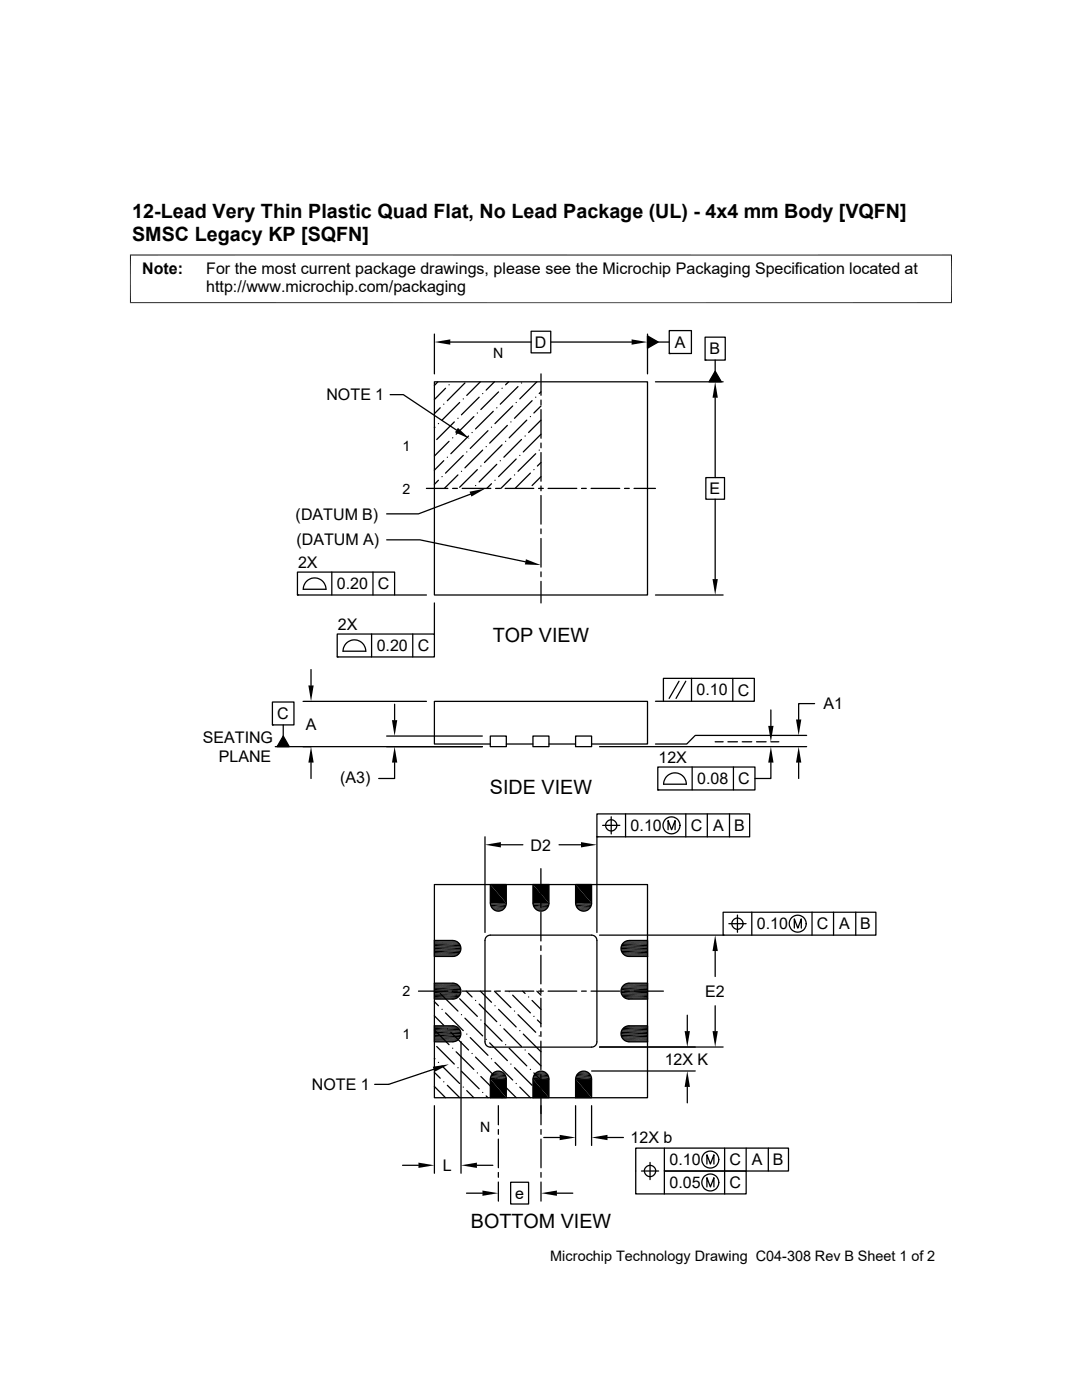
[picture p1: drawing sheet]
<svg xmlns="http://www.w3.org/2000/svg" width="216mm" height="279mm" viewBox="0 0 216 279" stroke-linecap="round" stroke-linejoin="round" font-family="sans-serif">
<g fill="none" stroke="#000" stroke-width=".25">
<path d="M77.9 78.8h2.6l10.6 7M86.7 76.2h42.5v42.5h-42.5zM86.7 66.7v7.9M87.4 76.2l-.7 .7M88.9 77.5l-2.2 2.2M89.6 76.8h.1M89.9 68.3h16.1M92.4 79.6h.1M92.8 76.4l-3.5 3.6M95.6 79.3l-3.5 3.5M95.8 76.2l-2.7 2.7M96.3 78.5h.1"/>
<path d="M98.7 76.2l-1.7 1.7M99.5 78.2l-3.6 3.5M100.2 77.5h.1M101.5 76.2l-.6 .6M103.4 77.2l-3.6 3.5M104.1 76.4h.1M106 66.1h3.9v4.3h-3.9zM106.2 80l-3.5 3.5M106.9 79.3h.1M107.1 76.2l-3.4 3.4M107.9 74.6v4.3M107.9 79.8v1"/>
<path d="M108 78.2l-.4 .3M109.9 68.3h16.1M129.2 67l2.1 1.3-2.1 1.2zM129.2 66.7v7.9M130.8 76.2h13.5M131.3 68.3h2.2M133.5 66h4.5v4.5h-4.5zM133.5 70.5h.1M140.7 67.3h4v4.6h-4zM140.7 71.9h.1M142.7 74.1l1.2 2.1h-2.4zM142.7 71.9v2.2"/>
<path d="M142.7 79.4v15.9M85.1 97.5h4.3M86.8 85.3l-.1 .1M87.5 84.5h.1M87.5 95.8l-.8 .9M87.8 81.4l-1.1 1.1M88.2 95.1h.1M88.5 80.7h.1M88.5 91.9l-1.8 1.9M89.3 91.2h.1M89.6 88.1l-2.9 2.9M90.3 87.4h.1"/>
<path d="M90.3 97.5h1M90.7 84.2l-3.6 3.5M91.4 83.5h.1M91.4 94.8l-2.7 2.7M91.7 80.3l-3.5 3.5M92.1 94.1h.1M92.2 97.5h5.7M92.4 90.9l-3.5 3.5M93.1 90.2h.1M93.5 87l-3.5 3.6M93.9 98.6l-10.4 4h-6.3M94.2 86.3h.1"/>
<path d="M94.6 83.1l-3.6 3.6M94.9 96.9h.1M95.2 82.4h.1M95.3 93.7l-3.6 3.5M95.9 93h.1M96.3 89.8l-3.5 3.6M97 89.1h.1M97.4 86l-3.6 3.5M98.1 85.3h.1M98.1 96.5l-1 1M98.4 82.1l-3.5 3.5M98.8 95.8h.1"/>
<path d="M98.9 97.5h.9M99.1 81.4h.1M99.1 92.7l-3.5 3.5M99.8 91.9h.1M100.2 88.8l-3.5 3.5M100.8 97.5h5.7M100.9 88.1h.1M101.2 84.9l-3.5 3.5M101.9 84.2h.1M101.9 95.5l-2 2M102.3 81l-3.5 3.5M102.7 94.8h.1"/>
<path d="M103 80.3h.1M103 91.6l-3.5 3.5M103.7 90.9h.1M104.1 87.7l-3.6 3.5M104.8 87h.1M105.1 83.8l-3.5 3.6M105.8 83.1h.1M105.8 94.4l-3 3.1M106.5 93.7h.1M106.9 90.6l-3.5 3.5M107.5 97.5h.9M107.6 89.8h.1"/>
<path d="M107.9 81.7v5.8M107.9 88.4v1M107.9 90.3v5.7M107.9 97v.9M107.9 98.9v5.7M108 81l-1.5 1.4M108 83.8l-2.5 2.5M108 86.7l-3.6 3.5M108 92.3l-.8 .7M108 95.1l-1.8 1.8M109.4 97.5h5.7M116 97.5h1"/>
<path d="M117.9 97.5h5.8M124.6 97.5h1M126.5 97.5h4.3M140.8 95.3h3.8v4.3h-3.8zM142.7 99.6v16M59.4 114.2h19.3v4.5h-19.3zM59.4 118.7h.1M61.3 115.9a2.27 2.27 0 0 1 2.4-.3 2.27 2.27 0 0 1 1.3 2h-4.5l.2-.9zM66.2 114.2v4.5M74.4 114.2v4.5M77.2 107.7h6.6l21 4.4M78.7 118.7h6.4"/>
<path d="M107.9 105.6v.9M107.9 107.5v5.7M107.9 114.1v1M107.9 116v4.3M130.8 118.7h13.5M60.5 140h24.6M62.1 133.6v3.2M67.3 126.5h19.4v4.6h-19.4zM67.3 131.1h.1M69.2 128.2a2.27 2.27 0 0 1 2.5-.3 2.27 2.27 0 0 1 1.3 2.1h-4.5l.2-1zM74.1 126.5v4.6M82.4 126.5v4.6"/>
<path d="M86.7 120.3v6.2M130.8 140h1.6M132.4 135.4h18.1v4.6h-18.1zM135.5 136l-2 3.4M136.8 136l-1.9 3.4M138 135.4v4.6M146.2 135.4v4.6M54.4 140.1h4.3v4.6h-4.3zM54.4 144.7h.1M56.5 144.7v2.2M56.5 146.9l1.2 2.1h-2.4zM62.1 152.2v3.2"/>
<path d="M77.2 146.9h19M78.7 152.2v3.2h-3.1M78.7 140.5v3.2M96.2 149h-41.3M97.8 148.5h-11.1v-8.5h42.5v8.5h-11.2M97.8 146.9h3.2v2.1h-3.2zM101 148.5h5.3M106.3 146.9h3.2v2.1h-3.2zM109.5 148.5h5.4M114.9 146.9h3.1v2.1h-3.1zM119.6 149h41.4M131.3 153.1h19.3v4.5h-19.3z"/>
<path d="M131.3 157.6h.1M132.4 156.5h4.6M132.4 156.5a2.26 2.26 0 0 1 2.3-2.3 2.26 2.26 0 0 1 2.2 2.3M138.1 153.1v4.5M142.7 148h1.6M145.2 148h2M146.3 153.1v4.5M148.1 148h1.9M151 148h1.9M153.8 152.2v3.2h-3.2M153.8 141.7v3.2M153.8 148h1.6"/>
<path d="M159.4 152.2v3.2M161 146.8h-22.3l-1.7 1.7h-6.2M162.5 140.4h-3.1v3.2M86.7 176.5h42.5v42.6h-42.5zM96.8 167v19.1M99.9 168.6h4.4M106.3 176.5h3.2v3.8a1.6 1.6 0 0 1-1.6 1.5 1.6 1.6 0 0 1-1.6-1.5zM107.9 173.4v5.8M111.5 168.6h4.4M119.1 162.4h30.5v4.6h-30.5zM119.1 167h.1M119.1 167v19.1"/>
<path d="M120.2 164.7h3.5M122 163v3.4M124.8 162.4v4.6M133.3 165.6v-1.8l.7 1.8 .7-1.8v1.8M136.8 162.4v4.6M141.1 162.4v4.6M145.6 162.4v4.6M83.5 197.8h5.9M86.7 196.2h3.7a1.59 1.59 0 0 1 1.6 1.6 1.59 1.59 0 0 1-1.6 1.6h-3.7zM86.7 188.4h5.1M86.7 190.1h5.1M86.7 199.9l.8 .8"/>
<path d="M87.8 198.3l3.6 3.5M90.2 197.8l.1 .1M90.3 197.8h1M90.4 187.7h-3.7v3.2h3.7a1.59 1.59 0 0 0 1.6-1.6 1.59 1.59 0 0 0-1.6-1.6M91 198.6h.1M91.7 199.3l3.6 3.5M92.2 197.8h5.7M93 197.8l1.2 1.2M94.9 199.7h.1M95.8 197.8l2.3 2.2M97.2 186.8l.6-.2h20.2l.6 .2 .3 .3 .2 .6v20.2l-.2 .6-.3 .3-.6 .2h-20.2l-.6-.2-.3-.3-.1-.6v-20.2l.1-.6zM97.9 180.3a1.59 1.59 0 0 0 1.5 1.5 1.59 1.59 0 0 0 1.6-1.5v-3.8h-3.2v3.8"/>
<path d="M97.9 181h3M98.7 197.8l3.2 3.3M98.9 197.8h.9M100.8 197.8h5.7M101.6 197.9h.1M102.3 198.6l3.5 3.5M104.3 197.8l.5 .5M105.5 199h.1M106.2 199.7l1.8 1.7M106.4 181h3M107.1 197.8l.9 .8M107.5 197.8h.9"/>
<path d="M107.9 180.2v.9M107.9 182.1v5.7M107.9 188.7v1M107.9 190.6v5.8M107.9 197.3v1M107.9 199.2v5.7M109.4 197.8h5.7M114.9 180.3a1.59 1.59 0 0 0 1.6 1.5 1.59 1.59 0 0 0 1.5-1.5v-3.8h-3.1v3.8M115 181h2.9M116 197.8h1M117.9 197.8h5.8M119.6 186.6h24.7"/>
<path d="M124.1 188.4h5.1M124.1 190.1h5.1M124.3 196.8l.9-.6h4v3.2h-3.7a1.58 1.58 0 0 1-1.4-.9 1.58 1.58 0 0 1 .2-1.7zM124.6 197.8h1M125.5 187.7h3.7v3.2h-3.7a1.59 1.59 0 0 1-1.6-1.6 1.59 1.59 0 0 1 1.6-1.6M126.5 197.8h5.9M142.7 189.8v5.1M144.3 182.1h30.5v4.5h-30.5zM144.3 186.6h.1M145.4 184.3h3.5M147.2 182.6v3.5M150 182.1v4.5"/>
<path d="M158.5 185.2v-1.8l.7 1.8 .7-1.8v1.8M162 182.1v4.5M166.3 182.1v4.5M170.8 182.1v4.5M86.5 213.4l-8.9 3h-2.8M86.7 204.7h3.7a1.6 1.6 0 0 1 1.6 1.6 1.6 1.6 0 0 1-1.6 1.6h-3.7zM86.7 205.5h5.1M86.7 207.2h5.1M86.7 202.7l1.8 1.9M86.7 205.5l2.9 3M86.7 216.8l2.2 2.3M86.7 211.2l.1 .1"/>
<path d="M86.7 214l1.1 1.2M87.1 208.9l3.6 3.5M87.5 212h.1M88.2 201.4h.1M88.2 212.7l3.5 3.5M88.5 215.9h.1M88.9 202.1l3.5 3.6M89.3 205.3h.1M89.3 216.6l2.4 2.5M90 206l3.5 3.6M90.3 209.2h.1M91 209.9l3.6 3.5"/>
<path d="M91.4 213.1h.1M92 207.9v26.2M92.1 202.5h.1M92.1 213.8l3.5 3.5M92.4 217h.1M92.8 203.2l3.5 3.5M93.1 206.4h.1M93.1 217.7l1.5 1.4M93.8 207.1l3.6 3.5M94.2 210.2h.1M94.9 211l3.5 3.5M95.3 214.1h.1"/>
<path d="M95.6 200.4l3.5 3.5M95.9 203.6h.1M95.9 214.8l3.6 3.6M96.3 218h.1M96.7 204.3l3.5 3.5M97 207.4h.1M97 218.7l.4 .4M97.7 208.1l3.5 3.6M97.8 215.3v3.8h3.2v-3.8a1.59 1.59 0 0 0-1.6-1.5 1.59 1.59 0 0 0-1.5 1.5M97.9 214.7h3M98.1 211.3h.1M98.8 200.7h.1"/>
<path d="M98.8 212l3.5 3.5M99.1 215.2h.1M99.5 201.4l3.5 3.6M99.8 204.6h.1M99.8 215.9l3.2 3.2M100.2 219.1h.1M100.5 205.3l3.6 3.6M100.9 208.5h.1M101.6 209.2l3.5 3.5M101.9 212.4h.1M102.7 201.8h.1M102.7 213.1l3.5 3.5"/>
<path d="M103 216.2h.1M103.4 202.5l3.5 3.5M103.7 205.7h.1M103.7 217l2.1 2.1M104.4 206.4l3.6 3.5M104.8 209.6h.1M105.5 210.2l2.5 2.5M105.8 213.4h.1M106.4 214.7h3M106.5 202.8h.1M106.5 214.1l1.5 1.4M106.7 214.3a1.58 1.58 0 0 1 1.8-.4 1.58 1.58 0 0 1 1 1.4v3.8h-3.2l.1-4z"/>
<path d="M106.9 217.3h.1M107.2 203.6l.8 .7M107.6 206.7h.1M107.6 218l.4 .4M107.9 216.4v5.8M107.9 205.9v.9M107.9 207.8v5.7M107.9 214.5v.9M114.9 215.3v3.8h3.1v-3.8a1.59 1.59 0 0 0-1.5-1.5 1.59 1.59 0 0 0-1.6 1.5M115 214.7h2.9M118 213.7h20.7M119.6 209h24.7"/>
<path d="M124.1 205.5h5.1M124.1 207.2h5.1M124.3 205.3l.9-.6h4v3.2h-3.7a1.58 1.58 0 0 1-1.4-.9 1.58 1.58 0 0 1 .2-1.7zM137.1 202.6v3.2M137.1 216.9v3.2M142.7 200.7v5.1M80.3 232.6h3.2M86.7 220.7v13.4M93.1 238.1h3.2M95.2 232.6h3.1M99.4 220.7v3.8M99.4 225.4v1"/>
<path d="M99.4 227.3v5.7M99.4 234v.9M99.4 235.9v3.8M101.9 235.9h3.6v4.4h-3.6zM107.9 220.7v3.8M107.9 225.4v1M107.9 227.3v5.7M107.9 234v.9M107.9 235.9v3.8M108.5 227h3.2M111.1 238.1h3.2M114.9 220.7v7.9"/>
<path d="M118 220.7v7.9M121.2 227h3.2M128 233.7h3.4M128.6 233.7a1.14 1.14 0 0 1 1.5-1.1 1.14 1.14 0 0 1 .4 1.8 1.14 1.14 0 0 1-1.8-.3l-.1-.4M129.7 232v3.4M132.6 229.1v4.6h16.3v4.6h-22v-9.2h30.4v4.6h-24.7v4.6M141.1 232.3v-1.8l.7 1.8 .7-1.8v1.8M141.1 236.9v-1.9l.7 1.9 .7-1.9v1.9M144.6 229.1v9.2M148.9 229.1v4.6M153.3 229.1v4.6"/>
<circle cx="122" cy="164.7" r="1.12"/>
<circle cx="134" cy="164.7" r="1.69"/>
<circle cx="147.2" cy="184.3" r="1.12"/>
<circle cx="159.2" cy="184.3" r="1.69"/>
<circle cx="141.7" cy="236" r="1.69"/>
<circle cx="141.7" cy="231.4" r="1.69"/>
</g>
<g fill="#000">
<path d="M86.7 68.3l3.2-.6v1.1zM126 67.7l3.2 .6-3.2 .5zM129.2 67l2.1 1.3-2.1 1.2zM142.7 76.2l.5 3.2h-1zM142.7 74.1l1.2 2.1h-2.4zM91.4 85.4l2.3 2.2-2.9-1.3zM93.7 98.1l3.2-.6-2.8 1.6zM104.9 111.6l3 1.2-3.2-.2zM142.2 115.6h1l-.5 3.1zM61.5 136.8h1.1l-.5 3.2zM56.5 146.9l1.2 2.1h-2.4zM62.1 149l.5 3.2h-1.1z"/>
<path d="M78.2 143.7h1.1l-.6 3.2zM78.7 149l.6 3.2h-1.1zM153.3 144.9h1l-.5 3.1zM153.8 149l.5 3.2h-1zM159.4 149l.5 3.2h-1.1zM158.8 143.6h1.1l-.5 3.2zM97.8 176.5l3.2 3.8h-3.2zM97.8 176.5h3.2v3.8zM96.8 168.6l3.1-.5v1zM106.3 176.5l3.2 3.8h-3.2zM106.3 176.5h3.2v3.8zM114.9 176.5l3.1 3.8h-3.1z"/>
<path d="M114.9 176.5h3.1v3.8zM115.9 168.1l3.2 .5-3.2 .5zM98.5 181.5l1.6 .2h-1.4zM98.5 181.5h1.9l-.3 .2zM98.7 181.7l1.2 .1zM98.7 181.7h1.4l-.2 .1zM99 181.8h.6zM99 181.8h.9zM107 181.5l1.6 .2h-1.4zM107 181.5h1.9l-.3 .2zM107.2 181.7l1.2 .1zM107.2 181.7h1.4l-.2 .1z"/>
<path d="M107.5 181.8h.6zM107.5 181.8h.9zM115.5 181.5l1.7 .2h-1.5zM115.5 181.5h1.9l-.2 .2zM115.7 181.7l1.2 .1zM115.7 181.7h1.5l-.3 .1zM116 181.8h.6zM116 181.8h.9zM142.7 186.6l.5 3.2h-1zM86.4 212.9l3.2-.5-2.9 1.5zM97.8 215.3l3.2 3.8h-3.2zM97.8 215.3h3.2v3.8z"/>
<path d="M98.5 214.1l.2-.2 1.7 .2zM98.7 213.9h1.4l.3 .2zM98.7 213.9l.3-.1 1.1 .1zM99 213.8l1.1 .1zM99 213.8h.9zM99.3 213.8h.6zM106.3 215.3l3.2 3.8h-3.2zM106.3 215.3h3.2v3.8zM107 214.1l.2-.2 1.7 .2zM107.2 213.9h1.4l.3 .2zM107.2 213.9l.3-.1 1.1 .1zM107.5 213.8l1.1 .1z"/>
<path d="M107.5 213.8h.9zM107.8 213.8h.6zM114.9 215.3l3.1 3.8h-3.1zM114.9 215.3h3.1v3.8zM115.5 214.1l.2-.2 1.7 .2zM115.7 213.9h1.5l.2 .2zM115.7 213.9l.3-.1 1.2 .1zM116 213.8l1.2 .1zM116 213.8h.9zM116.3 213.8h.6zM136.6 205.8h1.1l-.6 3.2zM137.1 213.7l.6 3.2h-1.1z"/>
<path d="M142.2 205.8h1l-.5 3.2zM83.5 232l3.2 .6-3.2 .5zM92 232.6l3.2-.6v1.1zM96.3 237.6l3.1 .5-3.1 .6zM107.9 238.1l3.2-.5v1.1zM111.7 226.5l3.2 .5-3.2 .5zM118 227l3.2-.5v1z"/>
</g>
<path d="M86.7 188.2h5M98.3 181.4h2.3M106.8 181.4h2.3M115.3 181.4h2.3M124.2 188.2h5M86.7 207.4h5M98.3 214.2h2.3M106.8 214.2h2.3M115.3 214.2h2.3M124.2 207.4h5" fill="none" stroke="#000" stroke-width=".21"/>
<g fill="none" stroke="#000" stroke-width=".23">
<path d="M86.7 196.7h5M86.7 197h5.1M86.7 198.6h5.1M86.7 198.9h5M86.7 190.4h5M98.1 181.2h2.7M106.6 181.2h2.7M115.1 181.2h2.7M124.1 197h5.1M124.1 198.6h5.1M124.2 198.9h5M124.2 190.4h5"/>
<path d="M124.2 196.7h5M86.7 205.2h5M98.1 214.4h2.7M106.6 214.4h2.7M115.1 214.4h2.7M124.2 205.2h5"/>
</g>
<g fill="none" stroke="#000" stroke-width=".3">
<path d="M86.7 197.5h5.3M86.7 197.8h5.3M86.7 198.1h5.3M86.7 189h5.3M86.7 189.3h5.3M97.9 180.7h3.1M106.4 180.7h3.1M114.9 180.7h3.1M123.9 197.5h5.3M123.9 189h5.3M123.9 197.8h5.3M123.9 198.1h5.3"/>
<path d="M123.9 189.3h5.3M86.7 206.3h5.3M86.7 206.6h5.3M97.9 214.9h3.1M106.4 214.9h3.1M114.9 214.9h3.1M123.9 206.3h5.3M123.9 206.6h5.3"/>
</g>
<g fill="none" stroke="#000" stroke-width=".28">
<path d="M86.7 197.2h5.2M86.7 198.4h5.2M86.7 188.7h5.2M86.7 189.6h5.3M86.7 189.9h5.2M97.8 180.4h3.2M106.3 180.4h3.2M114.9 180.4h3.1M123.9 189.6h5.3M124 198.4h5.2M124 189.9h5.2M124 197.2h5.2"/>
<path d="M124 188.7h5.2M86.7 205.8h5.2M86.7 206h5.3M86.7 206.9h5.2M97.8 215.2h3.2M106.3 215.2h3.2M114.9 215.2h3.1M123.9 206h5.3M124 206.9h5.2M124 205.8h5.2"/>
</g>
<g fill="none" stroke="#000" stroke-width=".2">
<path d="M26 50.8v9.7M189.9 50.8v9.7M189.9 50.9h-164M25.9 60.4h164M86.7 196.2h4M86.7 196.3h4.3M86.7 196.4h4.5M86.7 196.5h4.8M86.7 199.1h4.8M86.7 199.2h4.5M86.7 199.3h4.3M86.7 199.4h4"/>
<path d="M86.7 187.7h4M86.7 187.8h4.3M86.7 187.9h4.5M86.7 188h4.8M86.7 190.6h4.8M86.7 190.7h4.5M86.7 190.8h4.3M86.7 190.9h4M124.4 199.1h4.8M124.4 190.6h4.8M124.4 196.5h4.8M124.4 188h4.8"/>
<path d="M124.7 199.2h4.5M124.7 190.7h4.5M124.7 196.4h4.5M124.7 187.9h4.5M124.9 196.3h4.3M124.9 187.8h4.3M124.9 199.3h4.3M124.9 190.8h4.3M125.2 196.2h4M125.2 187.7h4M125.2 199.4h4M125.2 190.9h4"/>
<path d="M86.7 204.7h4M86.7 204.8h4.3M86.7 204.9h4.5M86.7 205h4.8M86.7 207.6h4.8M86.7 207.7h4.5M86.7 207.8h4.3M86.7 207.9h4M124.4 207.6h4.8M124.4 205h4.8M124.7 207.7h4.5M124.7 204.9h4.5"/>
<path d="M124.9 204.8h4.3M124.9 207.8h4.3M125.2 204.7h4M125.2 207.9h4"/>
</g>
<g font-size="3.9">
<text x="26.4" y="43.5">12-Lead Very Thin Plastic Quad Flat, No Lead Package (UL) - 4x4 mm Body [VQFN]</text>
<text x="26.4" y="48.1">SMSC Legacy KP [SQFN]</text>
<text x="98.3" y="128.1">TOP VIEW</text>
<text x="97.8" y="158.4">SIDE VIEW</text>
<text x="93.9" y="245.1">BOTTOM VIEW</text>
</g>
<g font-size="3.2">
<text x="28.4" y="54.7">Note:</text>
<text x="41.1" y="58.3">http://www.microchip.com/packaging</text>
<text x="41.1" y="54.7">For the most current package drawings, please see the Microchip Packaging Specification located at</text>
<text x="106.7" y="69.4">D</text>
<text x="134.7" y="69.4">A</text>
<text x="141.6" y="70.7">B</text>
<text x="65.1" y="79.9">NOTE 1</text>
<text x="141.6" y="98.6">E</text>
<text x="59" y="103.7">(DATUM B)</text>
<text x="59.1" y="108.8">(DATUM A)</text>
<text x="59.5" y="113.4">2X</text>
<text x="67.2" y="117.6">0.20</text>
<text x="75.4" y="117.6">C</text>
<text x="67.4" y="125.8">2X</text>
<text x="75.2" y="129.9">0.20</text>
<text x="83.4" y="130">C</text>
<text x="55.3" y="143.5">C</text>
<text x="139" y="138.8">0.10</text>
<text x="147.2" y="138.8">C</text>
<text x="164.3" y="141.6">A1</text>
<text x="40.4" y="148.3">SEATING</text>
<text x="61" y="145.6">A</text>
<text x="43.6" y="152">PLANE</text>
<text x="131.4" y="152.3">12X</text>
<text x="67.9" y="156.2">(A3)</text>
<text x="139.1" y="156.5">0.08</text>
<text x="147.3" y="156.5">C</text>
<text x="125.8" y="165.9">0.10</text>
<text x="137.8" y="165.9">C</text>
<text x="142.3" y="165.9">A</text>
<text x="146.5" y="165.9">B</text>
<text x="105.9" y="169.7">D2</text>
<text x="151" y="185.5">0.10</text>
<text x="163" y="185.5">C</text>
<text x="167.5" y="185.5">A</text>
<text x="171.7" y="185.5">B</text>
<text x="140.7" y="198.9">E2</text>
<text x="132.6" y="212.5">12X K</text>
<text x="62.2" y="217.6">NOTE 1</text>
<text x="88.4" y="233.7">L</text>
<text x="125.8" y="228.1">12X b</text>
<text x="133.6" y="232.6">0.10</text>
<text x="145.6" y="232.6">C</text>
<text x="150" y="232.6">A</text>
<text x="154.2" y="232.6">B</text>
<text x="102.8" y="239.2">e</text>
<text x="133.6" y="237.1">0.05</text>
<text x="145.6" y="237.1">C</text>
</g>
<text font-size="2.9" x="109.8" y="251.7">Microchip Technology Drawing C04-308 Rev B Sheet 1 of 2</text>
<g font-size="2.8">
<text x="98.4" y="71.4">N</text>
<text x="80.3" y="90">1</text>
<text x="80.3" y="98.5">2</text>
<text x="80.3" y="198.8">2</text>
<text x="80.3" y="207.3">1</text>
<text x="95.8" y="225.9">N</text>
</g>
</svg>
